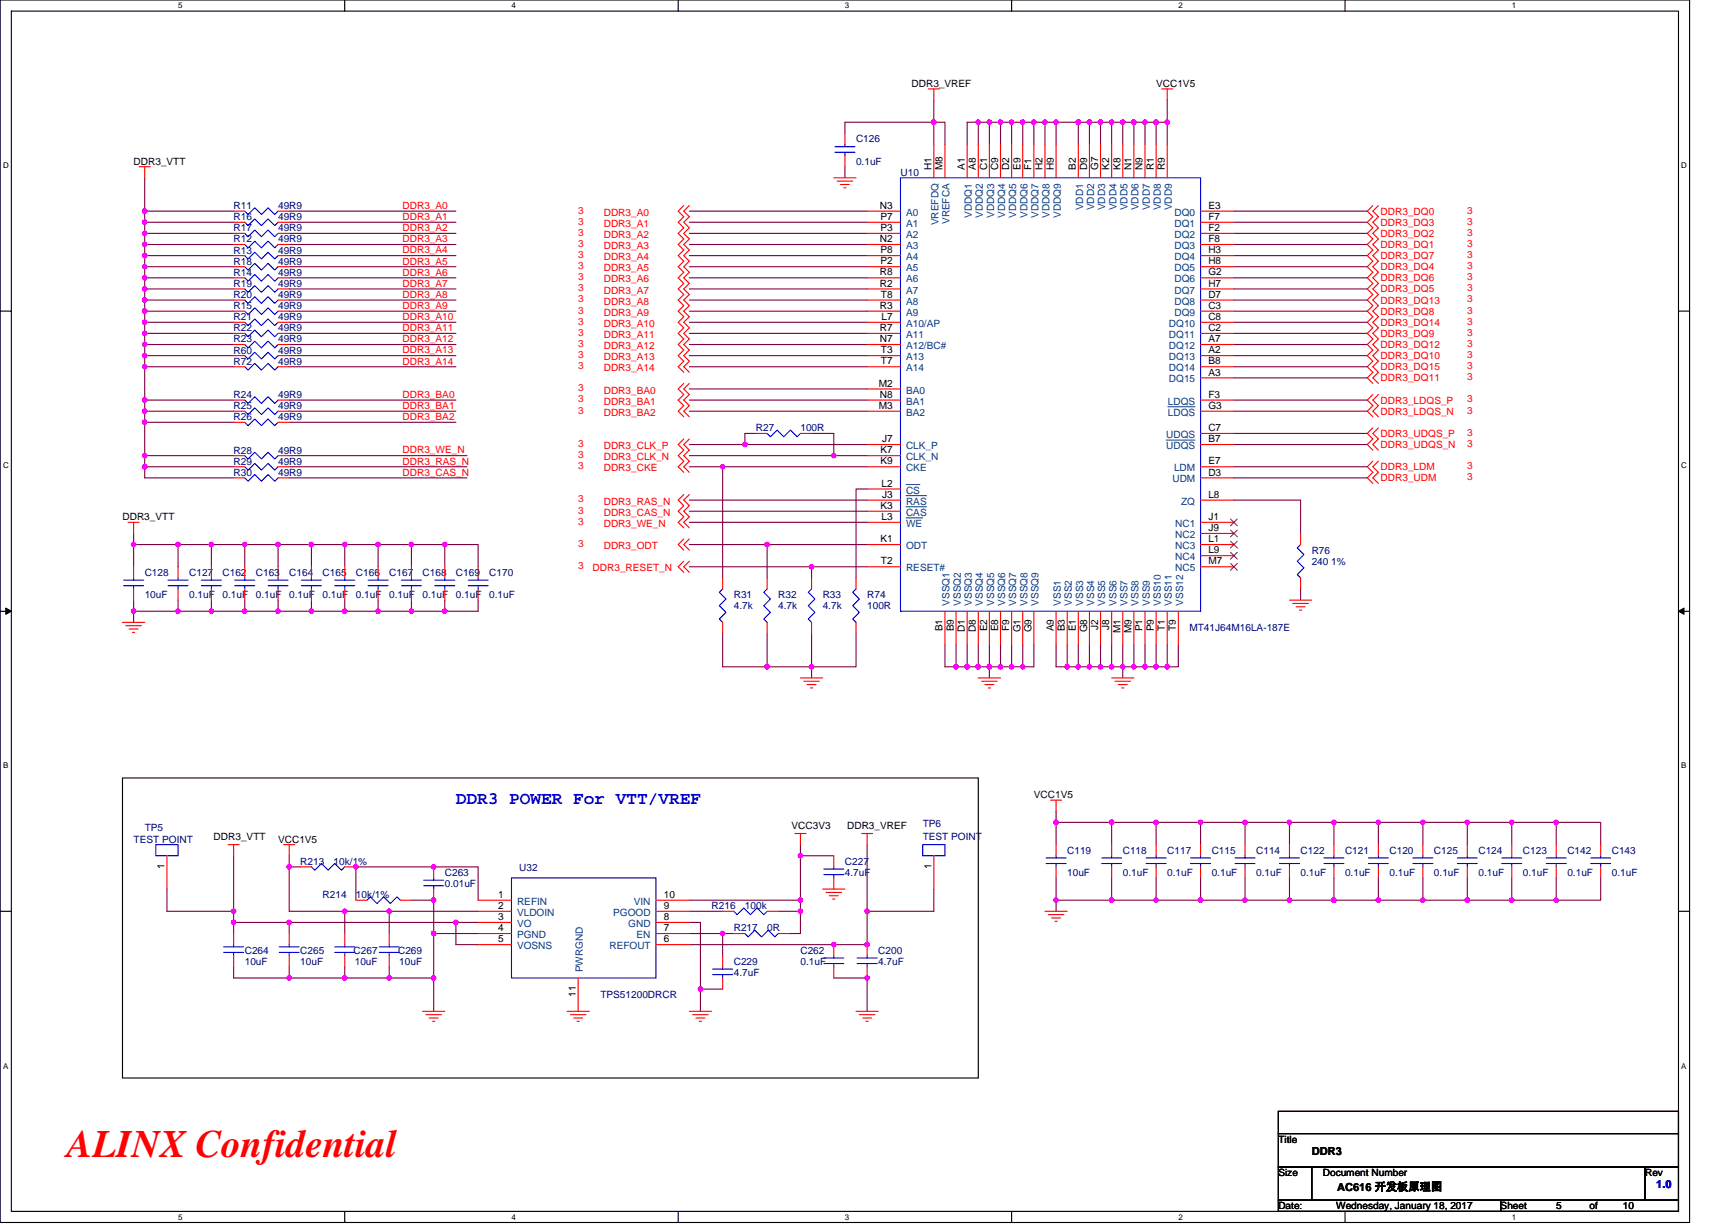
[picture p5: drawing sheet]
<svg xmlns="http://www.w3.org/2000/svg" width="297mm" height="210mm" viewBox="0 0 297 210" stroke-linecap="round" stroke-linejoin="round" font-family="sans-serif">
<path d="M0 0h289.6v209.5h-289.6zM1.9 1.9h285.8v205.7h-285.8z" fill="none" stroke="#000" stroke-width=".19"/>
<g fill="#fff">
<path d="M30.5 .2h.8v1.5h-.8z"/>
<path d="M30.5 207.8h.8v1.6h-.8z"/>
</g>
<path d="M59.1 0v1.9M59.1 207.6v1.9" fill="none" stroke="#000" stroke-width=".19"/>
<g fill="#fff">
<path d="M87.7 .2h.7v1.5h-.7z"/>
<path d="M87.7 207.8h.7v1.6h-.7z"/>
</g>
<path d="M116.2 0v1.9M116.2 207.6v1.9" fill="none" stroke="#000" stroke-width=".19"/>
<g fill="#fff">
<path d="M144.8 .2h.8v1.5h-.8z"/>
<path d="M144.8 207.8h.8v1.6h-.8z"/>
</g>
<path d="M173.4 0v1.9M173.4 207.6v1.9" fill="none" stroke="#000" stroke-width=".19"/>
<g fill="#fff">
<path d="M202 .2h.7v1.5h-.7z"/>
<path d="M202 207.8h.7v1.6h-.7z"/>
</g>
<path d="M230.5 0v1.9M230.5 207.6v1.9" fill="none" stroke="#000" stroke-width=".19"/>
<g fill="#fff">
<path d="M259.1 .2h.8v1.5h-.8z"/>
<path d="M259.1 207.8h.8v1.6h-.8z"/>
<path d="M.5 27.6h1v1.5h-1z"/>
<path d="M288.2 27.6h1v1.5h-1z"/>
<path d="M.5 79.1h1v1.5h-1z"/>
<path d="M288.2 79.1h1v1.5h-1z"/>
</g>
<path d="M0 53.3h1.9M287.7 53.3h1.9" fill="none" stroke="#000" stroke-width=".19"/>
<g fill="#fff">
<path d="M.5 130.5h.9v1.5h-.9z"/>
<path d="M288.2 130.5h.9v1.5h-.9z"/>
</g>
<path d="M0 104.8h1.9M287.7 104.8h1.9" fill="none" stroke="#000" stroke-width=".19"/>
<path d="M1 104.2l.9 .6-.9 .5zM287.7 104.8l.9-.6v1.1z" fill="#000" stroke="#000" stroke-width=".17"/>
<g fill="#fff">
<path d="M.5 181.9h.9v1.6h-.9z"/>
<path d="M288.2 181.9h.9v1.6h-.9z"/>
</g>
<path d="M21 133.3h146.7v51.5h-146.7zM0 156.2h1.9M287.7 156.2h1.9M219.1 190.5h68.6v3.8h-68.6zM219.1 194.3h68.6v5.7h-68.6zM219.1 200h5.7v5.7h-5.7zM219.1 205.7h38.1v1.9h-38.1zM224.8 200h57.2v5.7h-57.2zM257.2 205.7h30.5v1.9h-30.5zM282 200h5.7v5.7h-5.7z" fill="none" stroke="#000" stroke-width=".19"/>
<g fill="none" stroke="#800040" stroke-width=".19">
<path d="M160.1 17.1v3.9M200.1 17.1v3.9M24.8 30.5v5.7M24.8 38.1v1.9M24.8 36.2v1.9M24.8 38.1h15.2M24.8 36.2h15.2M49.6 36.2h28.5M49.6 38.1h28.5M118.1 36.2h30.5M118.1 38.1h30.5M144.8 28.6v1.9"/>
<path d="M160.1 21h-15.3v1.9M160.1 21h1.9v3.8M160.1 21v3.8M167.7 21h1.9M167.7 21v3.8M167.7 21h-1.9v3.8M169.6 21v3.8M169.6 21h1.9v3.8M171.5 21h1.9v3.8M173.4 21h1.9M175.3 21h1.9v3.8M175.3 21v3.8"/>
<path d="M177.2 21h1.9v3.8M179.1 21h1.9M181 21h3.8M181 21v3.8M184.8 21v3.8M184.8 21h1.9v3.8M186.7 21h1.9M188.6 21v3.8M188.6 21h1.9M190.5 21v3.8M190.5 21h1.9M192.4 21v3.8"/>
<path d="M192.4 21h1.9M194.3 21h2M194.3 21v3.8M196.3 21v3.8M196.3 21h1.9M198.2 21h1.9M198.2 21v3.8M200.1 21v3.8M211.5 36.2h22.9M211.5 38.1h22.9M24.8 55.2v1.9M24.8 47.6v1.9"/>
<path d="M24.8 53.3v1.9M24.8 43.8v1.9M24.8 40v1.9M24.8 41.9v1.9M24.8 45.7v1.9M24.8 49.5v1.9M24.8 59.1v1.9M24.8 59.1h15.2M24.8 57.1h15.2M24.8 55.2h15.2M24.8 53.3h15.2M24.8 51.4h15.2"/>
<path d="M24.8 49.5h15.2M24.8 47.6h15.2M24.8 45.7h15.2M24.8 43.8h15.2M24.8 41.9h15.2M24.8 40h15.2M24.8 57.2v1.9M24.8 51.4v1.9M49.6 40h28.5M49.6 41.9h28.5M49.6 45.7h28.5M49.6 47.6h28.5"/>
<path d="M49.6 49.5h28.5M49.6 43.8h28.5M49.6 53.3h28.5M49.6 55.2h28.5M49.6 57.1h28.5M49.6 51.4h28.5M49.6 59.1h28.5M118.1 49.5h30.5M118.1 43.8h30.5M118.1 45.7h30.5M118.1 47.6h30.5M118.1 57.1h30.5"/>
<path d="M118.1 51.4h30.5M118.1 53.3h30.5M118.1 55.2h30.5M118.1 59.1h30.5M118.1 40h30.5M118.1 41.9h30.5M211.5 40h22.9M211.5 41.9h22.9M211.5 43.8h22.9M211.5 45.7h22.9M211.5 47.6h22.9M211.5 49.5h22.9"/>
<path d="M211.5 51.4h22.9M211.5 53.3h22.9M211.5 55.2h22.9M211.5 57.1h22.9M211.5 59.1h22.9M24.8 62.9v5.7M24.8 72.4v5.7M24.8 68.6v1.9M24.8 61v1.9M24.8 78.1h15.2M24.8 72.4h15.2M24.8 70.5h15.2"/>
<path d="M24.8 68.6h15.2M24.8 61h15.2M24.8 62.9h15.2M24.8 78.1v1.9M24.8 70.5v1.9M49.6 78.1h30.4M49.6 68.6h28.5M49.6 70.5h28.5M49.6 72.4h28.5M49.6 61h28.5M49.6 62.9h28.5M118.1 70.5h30.5"/>
<path d="M118.1 66.7h30.5M118.1 68.6h30.5M118.1 61h30.5M118.1 62.9h30.5M118.1 76.2h9.6M118.1 78.1h24.8M127.7 76.2h20.9M129.6 74.3h-1.9v1.9M139.1 74.3h3.8v3.8M142.9 78.1h5.7M211.5 61h22.9M211.5 62.9h22.9"/>
<path d="M211.5 64.8h22.9M211.5 68.6h22.9M211.5 70.5h22.9M211.5 74.3h22.9M211.5 76.2h22.9M22.9 93.3h7.6v3.9M22.9 93.3v3.9M22.9 91.4v1.9M24.8 80v1.9h15.2M24.8 80h15.2M30.5 93.3h5.7v3.9M36.2 93.3h5.7v3.9"/>
<path d="M41.9 93.3h5.8v3.9M47.7 93.3h5.7v3.9M49.6 80h30.4M49.6 81.9h30.4M53.4 93.3h5.7v3.9M59.1 93.3h5.7v3.9M64.8 93.3h5.7v3.9M70.5 93.3h5.7v3.9M76.2 93.3h5.8v3.9M118.1 80h5.8v19.1M118.1 93.3h13.4M118.1 85.7h30.5"/>
<path d="M118.1 87.6h30.5M118.1 89.5h30.5M118.1 97.2h21M123.9 80h24.7M131.5 93.3v5.8M131.5 93.3h17.1M139.1 97.2h9.5M139.1 97.2v1.9M148.6 83.8h-1.9v15.3M211.5 80h22.9M211.5 81.9h22.9M211.5 85.7h11.4v5.7"/>
<path d="M22.9 104.8h7.6M22.9 104.8v1.9M22.9 102.9v1.9M30.5 102.9v1.9M30.5 104.8h5.7M36.2 104.8h5.7M36.2 102.9v1.9M41.9 102.9v1.9M41.9 104.8h5.8M47.7 104.8h5.7M47.7 102.9v1.9M53.4 104.8h5.7"/>
<path d="M53.4 102.9v1.9M59.1 104.8h5.7M59.1 102.9v1.9M64.8 104.8h5.7M64.8 102.9v1.9M70.5 104.8h5.7M70.5 102.9v1.9M76.2 102.9v1.9M82 102.9v1.9h-5.8M123.9 108.6v5.7h7.6M131.5 108.6v5.7M131.5 114.3h7.6"/>
<path d="M139.1 114.3v1.9M139.1 108.6v5.7M146.7 108.6v5.7h-7.6M162 110.5v3.8h3.8M163.9 110.5v3.8M165.8 110.5v3.8M165.8 114.3h1.9M167.7 110.5v3.8M167.7 114.3h1.9M169.6 114.3h1.9M169.6 114.3v1.9M169.6 110.5v3.8"/>
<path d="M171.5 110.5v3.8M173.4 114.3h1.9M173.4 110.5v3.8h-1.9M175.3 110.5v3.8M177.2 110.5v3.8h-1.9M181 110.5v3.8h1.9M182.9 110.5v3.8M182.9 114.3h1.9M184.8 114.3h1.9M184.8 110.5v3.8M186.7 110.5v3.8M186.7 114.3h1.9"/>
<path d="M188.6 110.5v3.8M190.5 114.3h1.9M190.5 110.5v3.8h-1.9M192.4 114.3v1.9M192.4 110.5v3.8M192.4 114.3h1.9M194.3 110.5v3.8M196.3 114.3h1.9M196.3 110.5v3.8h-2M198.2 110.5v3.8M200.1 110.5v3.8h-1.9M202 110.5v3.8h-1.9"/>
<path d="M222.9 101v1.9M181 139.1v1.9M28.6 152.4v3.8h11.4M40 158.1h9.6M40 158.1v1.9M40 146.7v11.4M49.6 158.1v1.9M49.6 148.6h1.9M49.6 148.6v7.6h9.5M49.6 146.7v1.9M49.6 158.1h28.5M59.1 156.2v3.8"/>
<path d="M59.1 156.2h7.6M61 154.3v-5.7h21v5.7M66.7 156.2v3.8M66.7 156.2h15.3M70.5 154.3h3.8v5.7h7.7M78.1 158.1v3.8h3.9M78.1 158.1h3.9M118.1 156.2h5.8M118.1 158.1h2v11.4M118.1 154.3h19.1M133.4 156.2h3.8M137.2 156.2v3.8h-1.9"/>
<path d="M137.2 154.3v1.9M137.2 146.7v7.6M137.2 144.8v1.9M137.2 146.7h5.7M148.6 156.2v5.7h-30.5M148.6 144.8v11.4h11.5v-3.8M181 154.3h9.5M181 150.5v3.8M181 141v3.8M181 141h9.5M181 154.3v1.9M190.5 150.5v3.8"/>
<path d="M190.5 141v3.8M190.5 141h7.7M190.5 154.3h7.7M198.2 150.5v3.8M198.2 141h7.6M198.2 141v3.8M198.2 154.3h7.6M205.8 150.5v3.8M205.8 154.3h7.6M205.8 141h7.6M205.8 141v3.8M213.4 141h7.6"/>
<path d="M213.4 154.3h7.6M213.4 150.5v3.8M213.4 141v3.8M221 150.5v3.8M221 141v3.8M221 154.3h7.6M221 141h7.6M228.6 150.5v3.8M228.6 141v3.8M228.6 154.3h7.7M228.6 141h7.7M236.3 141h7.6"/>
<path d="M236.3 154.3h7.6M236.3 150.5v3.8M236.3 141v3.8M243.9 150.5v3.8M243.9 141v3.8M243.9 154.3h7.6M243.9 141h7.6M251.5 154.3h7.6M251.5 141h7.6M251.5 150.5v3.8M251.5 141v3.8M259.1 154.3h7.6"/>
<path d="M259.1 150.5v3.8M259.1 141v3.8M259.1 141h7.6v3.8M266.7 141h7.7v3.8M266.7 150.5v3.8M274.4 150.5v3.8h-7.7M40 165.7v1.9h9.6M49.6 165.7v1.9M49.6 167.6h9.5M59.1 165.7v1.9M59.1 167.6h7.6M66.7 165.7v1.9"/>
<path d="M66.7 167.6h7.6v5.8M74.3 160v7.6M118.1 160h5.8M120.1 169.5h3.8M120.1 169.5v3.9M123.9 160h1.9M123.9 160v3.8M142.9 167.6h5.7v5.8"/>
</g>
<g fill="#f0f" stroke="#f0f" stroke-width=".19">
<circle cx="142.9" cy="78.1" r=".38"/>
<circle cx="123.8" cy="80" r=".38"/>
<circle cx="127.7" cy="76.2" r=".38"/>
<circle cx="139.1" cy="97.1" r=".38"/>
<circle cx="24.8" cy="80" r=".38"/>
<circle cx="24.8" cy="78.1" r=".38"/>
<circle cx="24.8" cy="70.5" r=".38"/>
<circle cx="24.8" cy="57.1" r=".38"/>
<circle cx="24.8" cy="55.2" r=".38"/>
<circle cx="24.8" cy="68.6" r=".38"/>
<circle cx="24.8" cy="53.3" r=".38"/>
<circle cx="24.8" cy="51.4" r=".38"/>
<circle cx="24.8" cy="47.6" r=".38"/>
<circle cx="24.8" cy="43.8" r=".38"/>
<circle cx="24.8" cy="41.9" r=".38"/>
<circle cx="24.8" cy="40" r=".38"/>
<circle cx="24.8" cy="45.7" r=".38"/>
<circle cx="24.8" cy="38.1" r=".38"/>
<circle cx="24.8" cy="36.2" r=".38"/>
<circle cx="24.8" cy="49.5" r=".38"/>
<circle cx="24.8" cy="72.4" r=".38"/>
<circle cx="200" cy="20.9" r=".38"/>
<circle cx="198.1" cy="20.9" r=".38"/>
<circle cx="171.5" cy="20.9" r=".38"/>
<circle cx="175.3" cy="20.9" r=".38"/>
<circle cx="173.4" cy="20.9" r=".38"/>
<circle cx="179.1" cy="20.9" r=".38"/>
<circle cx="177.2" cy="20.9" r=".38"/>
<circle cx="184.8" cy="20.9" r=".38"/>
<circle cx="181" cy="20.9" r=".38"/>
<circle cx="186.7" cy="20.9" r=".38"/>
<circle cx="188.6" cy="20.9" r=".38"/>
<circle cx="192.4" cy="20.9" r=".38"/>
<circle cx="194.3" cy="20.9" r=".38"/>
<circle cx="196.2" cy="20.9" r=".38"/>
<circle cx="192.4" cy="114.3" r=".38"/>
<circle cx="184.8" cy="114.3" r=".38"/>
<circle cx="190.5" cy="114.3" r=".38"/>
<circle cx="188.6" cy="114.3" r=".38"/>
<circle cx="175.3" cy="114.3" r=".38"/>
<circle cx="167.7" cy="114.3" r=".38"/>
<circle cx="169.6" cy="114.3" r=".38"/>
<circle cx="139.1" cy="114.3" r=".38"/>
<circle cx="131.5" cy="114.3" r=".38"/>
<circle cx="205.8" cy="154.3" r=".38"/>
<circle cx="198.1" cy="154.3" r=".38"/>
<circle cx="181" cy="154.3" r=".38"/>
<circle cx="190.5" cy="141" r=".38"/>
<circle cx="213.4" cy="141" r=".38"/>
<circle cx="190.5" cy="154.3" r=".38"/>
<circle cx="181" cy="141" r=".38"/>
<circle cx="228.6" cy="154.3" r=".38"/>
<circle cx="221" cy="154.3" r=".38"/>
<circle cx="236.2" cy="141" r=".38"/>
<circle cx="228.6" cy="141" r=".38"/>
<circle cx="221" cy="141" r=".38"/>
<circle cx="213.4" cy="154.3" r=".38"/>
<circle cx="251.5" cy="154.3" r=".38"/>
<circle cx="243.9" cy="154.3" r=".38"/>
<circle cx="259.1" cy="154.3" r=".38"/>
<circle cx="251.5" cy="141" r=".38"/>
<circle cx="259.1" cy="141" r=".38"/>
<circle cx="243.9" cy="141" r=".38"/>
<circle cx="236.2" cy="154.3" r=".38"/>
<circle cx="205.8" cy="141" r=".38"/>
<circle cx="198.1" cy="141" r=".38"/>
<circle cx="40" cy="158.1" r=".38"/>
<circle cx="137.2" cy="154.3" r=".38"/>
<circle cx="120" cy="169.5" r=".38"/>
<circle cx="74.3" cy="167.6" r=".38"/>
<circle cx="66.7" cy="167.6" r=".38"/>
<circle cx="59.1" cy="156.2" r=".38"/>
<circle cx="137.2" cy="146.7" r=".38"/>
<circle cx="49.6" cy="167.6" r=".38"/>
<circle cx="49.6" cy="158.1" r=".38"/>
<circle cx="59.1" cy="167.6" r=".38"/>
<circle cx="49.6" cy="148.6" r=".38"/>
<circle cx="148.6" cy="161.9" r=".38"/>
<circle cx="148.6" cy="156.2" r=".38"/>
<circle cx="78.1" cy="158.1" r=".38"/>
<circle cx="74.3" cy="160" r=".38"/>
<circle cx="137.2" cy="156.2" r=".38"/>
<circle cx="148.6" cy="167.6" r=".38"/>
<circle cx="142.9" cy="161.9" r=".38"/>
<circle cx="123.8" cy="160" r=".38"/>
<circle cx="74.3" cy="148.6" r=".38"/>
<circle cx="61" cy="148.6" r=".38"/>
<circle cx="66.7" cy="156.2" r=".38"/>
<circle cx="74.3" cy="154.3" r=".38"/>
<circle cx="40" cy="156.2" r=".38"/>
<circle cx="24.8" cy="60.9" r=".38"/>
<circle cx="24.8" cy="59" r=".38"/>
<circle cx="24.8" cy="62.9" r=".38"/>
<circle cx="171.5" cy="114.3" r=".38"/>
<circle cx="182.9" cy="114.3" r=".38"/>
<circle cx="173.4" cy="114.3" r=".38"/>
<circle cx="131.5" cy="93.3" r=".38"/>
<circle cx="165.8" cy="114.3" r=".38"/>
<circle cx="186.7" cy="114.3" r=".38"/>
<circle cx="194.3" cy="114.3" r=".38"/>
<circle cx="198.1" cy="114.3" r=".38"/>
<circle cx="196.2" cy="114.3" r=".38"/>
<circle cx="200" cy="114.3" r=".38"/>
<circle cx="163.9" cy="114.3" r=".38"/>
<circle cx="190.5" cy="20.9" r=".38"/>
<circle cx="169.6" cy="20.9" r=".38"/>
<circle cx="167.7" cy="20.9" r=".38"/>
<circle cx="160" cy="20.9" r=".38"/>
<circle cx="22.9" cy="104.8" r=".38"/>
<circle cx="22.9" cy="93.3" r=".38"/>
<circle cx="76.2" cy="93.3" r=".38"/>
<circle cx="30.5" cy="93.3" r=".38"/>
<circle cx="36.2" cy="93.3" r=".38"/>
<circle cx="41.9" cy="93.3" r=".38"/>
<circle cx="47.6" cy="93.3" r=".38"/>
<circle cx="53.4" cy="93.3" r=".38"/>
<circle cx="59.1" cy="93.3" r=".38"/>
<circle cx="64.8" cy="93.3" r=".38"/>
<circle cx="70.5" cy="93.3" r=".38"/>
<circle cx="36.2" cy="104.8" r=".38"/>
<circle cx="47.6" cy="104.8" r=".38"/>
<circle cx="41.9" cy="104.8" r=".38"/>
<circle cx="59.1" cy="104.8" r=".38"/>
<circle cx="53.4" cy="104.8" r=".38"/>
<circle cx="70.5" cy="104.8" r=".38"/>
<circle cx="64.8" cy="104.8" r=".38"/>
<circle cx="76.2" cy="104.8" r=".38"/>
<circle cx="30.5" cy="104.8" r=".38"/>
<circle cx="266.7" cy="141" r=".38"/>
<circle cx="266.7" cy="154.3" r=".38"/>
</g>
<g fill="none" stroke="#f00" stroke-width=".19">
<path d="M159.1 15.2h1.9M160.1 15.2v1.9M199.1 15.2h1.9M200.1 15.2v1.9M23.9 28.6h1.9M24.8 28.6v1.9M40 36.2h1.9M40 38.1h1.9M47.7 36.2h1.9M47.7 38.1h1.9M117.2 35.2l-1 1 1 .9-1 1 1 1-1 .9 1 1-1 .9 1 1-1 .9 1 1-1 .9 1 1-1 .9 1 1-1 .9 1 1-1 .9 1 1-1 .9 1 1-1 .9 1 1-1 .9 1 1-1 1 1 .9-1 1 1 .9-1 1 1 .9M118.1 35.2l-.9 1 .9 .9-.9 1 .9 1-.9 .9 .9 1-.9 .9 .9 1-.9 .9 .9 1-.9 .9 .9 1-.9 .9 .9 1-.9 .9 .9 1-.9 .9 .9 1-.9 .9 .9 1-.9 .9 .9 1-.9 .9 .9 1-.9 1 .9 .9-.9 1 .9 .9-.9 1 .9 .9"/>
<path d="M142.9 30.5h3.8M143.5 31.1h2.7M144.1 31.6h1.5M144.6 32.2h.4M144.8 22.9v1.9M144.8 26.7v1.9M148.6 36.2h5.7M148.6 38.1h5.7M160.1 24.8v5.7M162 24.8v5.7M165.8 24.8v5.7M167.7 24.8v5.7"/>
<path d="M169.6 24.8v5.7M171.5 24.8v5.7M173.4 24.8v5.7M175.3 24.8v5.7M177.2 24.8v5.7M179.1 24.8v5.7M181 24.8v5.7M184.8 24.8v5.7M186.7 24.8v5.7M188.6 24.8v5.7M190.5 24.8v5.7M192.4 24.8v5.7"/>
<path d="M194.3 24.8v5.7M196.3 24.8v5.7M198.2 24.8v5.7M200.1 24.8v5.7M205.8 36.2h5.7M205.8 38.1h5.7M235.3 35.2l-.9 1 .9 .9-.9 1 .9 1-.9 .9 .9 1-.9 .9 .9 1-.9 .9 .9 1-.9 .9 .9 1-.9 .9 .9 1-.9 .9 .9 1-.9 .9 .9 1-.9 .9 .9 1-.9 .9 .9 1-.9 .9 .9 1-.9 1 .9 .9-.9 1 .9 .9-.9 1 .9 .9-.9 1 .9 .9M236.3 35.2l-1 1 1 .9-1 1 1 1-1 .9 1 1-1 .9 1 1-1 .9 1 1-1 .9 1 1-1 .9 1 1-1 .9 1 1-1 .9 1 1-1 .9 1 1-1 .9 1 1-1 .9 1 1-1 1 1 .9-1 1 1 .9-1 1 1 .9-1 1 1 .9M40 43.8h1.9M40 45.7h1.9M40 51.4h1.9M40 41.9h1.9"/>
<path d="M40 47.6h1.9M40 53.3h1.9M40 59.1h1.9M40 49.5h1.9M40 55.2h1.9M40 57.1h1.9M40 40h1.9M47.7 43.8h1.9M47.7 45.7h1.9M47.7 51.4h1.9M47.7 41.9h1.9M47.7 47.6h1.9"/>
<path d="M47.7 53.3h1.9M47.7 59.1h1.9M47.7 49.5h1.9M47.7 55.2h1.9M47.7 57.1h1.9M47.7 40h1.9M148.6 40h5.7M148.6 41.9h5.7M148.6 43.8h5.7M148.6 45.7h5.7M148.6 47.6h5.7M148.6 49.5h5.7"/>
<path d="M148.6 51.4h5.7M148.6 53.3h5.7M148.6 55.2h5.7M148.6 57.1h5.7M148.6 59.1h5.7M205.8 40h5.7M205.8 41.9h5.7M205.8 43.8h5.7M205.8 45.7h5.7M205.8 47.6h5.7M205.8 49.5h5.7M205.8 51.4h5.7"/>
<path d="M205.8 53.3h5.7M205.8 55.2h5.7M205.8 57.1h5.7M205.8 59.1h5.7M40 61h1.9M40 68.6h1.9M40 62.9h1.9M40 78.1h1.9M40 70.5h1.9M40 72.4h1.9M47.7 61h1.9M47.7 68.6h1.9"/>
<path d="M47.7 62.9h1.9M47.7 78.1h1.9M47.7 70.5h1.9M47.7 72.4h1.9M117.2 65.7l-1 1 1 .9-1 1 1 .9-1 1 1 .9M117.2 75.2l-1 1 1 1-1 .9 1 1-1 .9 1 1M118.1 65.7l-.9 1 .9 .9-.9 1 .9 .9-.9 1 .9 .9M118.1 75.2l-.9 1 .9 1-.9 .9 .9 1-.9 .9 .9 1M129.6 74.3h1.9M137.2 74.3h1.9M148.6 66.7h5.7M148.6 68.6h5.7"/>
<path d="M148.6 70.5h5.7M148.6 76.2h5.7M148.6 78.1h5.7M148.6 62.9h5.7M148.6 61h5.7M205.8 61h5.7M205.8 62.9h5.7M205.8 64.8h5.7M205.8 68.6h5.7M205.8 70.5h5.7M205.8 74.3h5.7M205.8 76.2h5.7"/>
<path d="M235.3 67.6l-.9 1 .9 .9-.9 1 .9 .9M235.3 73.3l-.9 1 .9 .9-.9 1 .9 1M235.3 79.1l-.9 .9 .9 1-.9 .9 .9 1M236.3 67.6l-1 1 1 .9-1 1 1 .9M236.3 73.3l-1 1 1 .9-1 1 1 1M236.3 79.1l-1 .9 1 1-1 .9 1 1M21.9 89.5h2M22.9 89.5v1.9M22.9 97.2v1.9M30.5 97.2v1.9M36.2 97.2v1.9M40 80h1.9"/>
<path d="M40 81.9h1.9M41.9 97.2v1.9M47.7 97.2v1.9M47.7 80h1.9M47.7 81.9h1.9M53.4 97.2v1.9M59.1 97.2v1.9M64.8 97.2v1.9M70.5 97.2v1.9M76.2 97.2v1.9M82 97.2v1.9M117.2 84.8l-1 .9 1 1-1 .9 1 1-1 .9 1 1"/>
<path d="M117.2 92.4l-1 .9 1 1M117.2 96.2l-1 1 1 .9M118.1 84.8l-.9 .9 .9 1-.9 .9 .9 1-.9 .9 .9 1M118.1 92.4l-.9 .9 .9 1M118.1 96.2l-.9 1 .9 .9M123.9 99.1v1.9M131.5 99.1v1.9M139.1 99.1v1.9M146.7 99.1v1.9M148.6 80h5.7M148.6 97.2h5.7M148.6 89.5h5.7"/>
<path d="M148.6 85.7h5.7M148.6 87.6h5.7M148.6 93.3h5.7M148.6 83.8h5.7M205.8 80h5.7M205.8 81.9h5.7M205.8 91.4h5.7M205.8 93.3h5.7M205.8 95.2h5.7M205.8 97.2h5.7M205.8 85.7h5.7M205.8 89.5h5.7"/>
<path d="M222.9 99.1v1.9M222.9 91.4v1.9M21 106.7h3.8M21.6 107.3h2.6M22.1 107.8h1.6M22.7 108.4h.4M22.9 101v1.9M30.5 101v1.9M36.2 101v1.9M41.9 101v1.9M47.7 101v1.9M53.4 101v1.9"/>
<path d="M59.1 101v1.9M64.8 101v1.9M70.5 101v1.9M76.2 101v1.9M82 101v1.9M123.9 106.7v1.9M131.5 106.7v1.9M137.2 116.2h3.8M137.8 116.8h2.6M138.3 117.3h1.6M138.9 117.9h.4M139.1 106.7v1.9"/>
<path d="M146.7 106.7v1.9M162 104.8v5.7M163.9 104.8v5.7M165.8 104.8v5.7M167.7 116.2h3.8M167.7 104.8v5.7M168.3 116.8h2.6M168.8 117.3h1.5M169.4 117.9h.4M169.6 104.8v5.7M171.5 104.8v5.7M173.4 104.8v5.7"/>
<path d="M175.3 104.8v5.7M177.2 104.8v5.7M181 104.8v5.7M182.9 104.8v5.7M184.8 104.8v5.7M186.7 104.8v5.7M188.6 104.8v5.7M190.5 104.8v5.7M190.5 116.2h3.8M191.1 116.8h2.7M191.7 117.3h1.5M192.3 117.9h.3"/>
<path d="M192.4 104.8v5.7M194.3 104.8v5.7M196.3 104.8v5.7M198.2 104.8v5.7M200.1 104.8v5.7M202 104.8v5.7M221 102.9h3.8M221.6 103.4h2.7M222.2 104h1.5M222.7 104.6h.4M180.1 137.2h1.9M181 137.2v1.9"/>
<path d="M28.6 146.7v5.7M39.1 144.8h1.9M40 144.8v1.9M48.6 144.8h1.9M49.6 144.8v1.9M51.5 148.6h1.9M59.1 148.6h1.9M61 154.3h1.9M68.6 154.3h1.9M74.3 148.6v1.9M74.3 152.4v1.9M82 154.3h5.7"/>
<path d="M82 156.2h5.7M82 158.1h5.7M112.4 158.1h5.7M112.4 156.2h5.7M112.4 154.3h5.7M123.9 156.2h1.9M131.5 156.2h1.9M136.2 142.9h2M137.2 142.9v1.9M141 152.4h3.8M141.6 153h2.6M142.2 153.5h1.5"/>
<path d="M142.7 154.1h.4M142.9 146.7v1.9M142.9 150.5v1.9M147.7 142.9h1.9M148.6 142.9v1.9M160.1 146.7v5.7M179.1 156.2h3.8M179.7 156.8h2.6M180.3 157.4h1.5M180.8 157.9h.4M181 144.8v1.9M181 148.6v1.9"/>
<path d="M190.5 144.8v1.9M190.5 148.6v1.9M198.2 144.8v1.9M198.2 148.6v1.9M205.8 144.8v1.9M205.8 148.6v1.9M213.4 144.8v1.9M213.4 148.6v1.9M221 144.8v1.9M221 148.6v1.9M228.6 144.8v1.9M228.6 148.6v1.9"/>
<path d="M236.3 144.8v1.9M236.3 148.6v1.9M243.9 144.8v1.9M243.9 148.6v1.9M251.5 144.8v1.9M251.5 148.6v1.9M259.1 144.8v1.9M259.1 148.6v1.9M266.7 144.8v1.9M266.7 148.6v1.9M274.4 144.8v1.9M274.4 148.6v1.9"/>
<path d="M40 160v1.9M40 163.8v1.9M49.6 160v1.9M49.6 163.8v1.9M59.1 160v1.9M59.1 163.8v1.9M66.7 160v1.9M66.7 163.8v1.9M72.4 173.4h3.8M73 173.9h2.7M73.6 174.5h1.5M74.1 175.1h.4"/>
<path d="M82 160h5.7M82 161.9h5.7M97.2 173.4h3.8M97.8 173.9h2.6M98.3 174.5h1.6M98.9 175.1h.4M99.1 167.6v5.8M112.4 161.9h5.7M112.4 160h5.7M118.1 173.4h3.9M118.7 173.9h2.7M119.3 174.5h1.5"/>
<path d="M119.9 175.1h.3M123.9 163.8v1.9M123.9 167.6v1.9M125.8 160h1.9M133.4 160h1.9M142.9 161.9v1.9M142.9 165.7v1.9M146.7 173.4h3.8M147.3 173.9h2.7M147.9 174.5h1.5M148.4 175.1h.4M148.6 161.9v1.9"/>
<path d="M148.6 165.7v1.9"/>
</g>
<g fill="none" stroke="#00f" stroke-width=".19">
<path d="M41.9 36.2l.6 .6 1.2-1.2 1.1 1.2 1.1-1.2 1.2 1.2 .6-.6M41.9 38.1l.6 .6 1.2-1.2 1.1 1.2 1.1-1.2 1.2 1.2 .6-.6M143.1 26.1h3.4M143.1 25.1h3.4M144.8 24.8v.3M144.8 26.1v.6M154.3 30.5h51.5v74.3h-51.5zM41.9 43.8l.6 .6 1.2-1.2 1.1 1.2 1.1-1.2 1.2 1.2 .6-.6M41.9 45.7l.6 .6 1.2-1.2 1.1 1.2 1.1-1.2 1.2 1.2 .6-.6M41.9 51.4l.6 .6 1.2-1.1 1.1 1.1 1.1-1.1 1.2 1.1 .6-.6M41.9 41.9l.6 .6 1.2-1.2 1.1 1.2 1.1-1.2 1.2 1.2 .6-.6M41.9 47.6l.6 .6 1.2-1.1 1.1 1.1 1.1-1.1 1.2 1.1 .6-.6"/>
<path d="M41.9 53.3l.6 .6 1.2-1.1 1.1 1.1 1.1-1.1 1.2 1.1 .6-.6M41.9 59.1l.6 .5 1.2-1.1 1.1 1.1 1.1-1.1 1.2 1.1 .6-.5M41.9 49.5l.6 .6 1.2-1.1 1.1 1.1 1.1-1.1 1.2 1.1 .6-.6M41.9 55.2l.6 .6 1.2-1.1 1.1 1.1 1.1-1.1 1.2 1.1 .6-.6M41.9 57.1l.6 .6 1.2-1.1 1.1 1.1 1.1-1.1 1.2 1.1 .6-.6M41.9 40l.6 .6 1.2-1.2 1.1 1.2 1.1-1.2 1.2 1.2 .6-.6M41.9 61l.6 .5 1.2-1.1 1.1 1.1 1.1-1.1 1.2 1.1 .6-.5M41.9 68.6l.6 .6 1.2-1.2 1.1 1.2 1.1-1.2 1.2 1.2 .6-.6M41.9 62.9l.6 .5 1.2-1.1 1.1 1.1 1.1-1.1 1.2 1.1 .6-.5M41.9 78.1l.6 .6 1.2-1.2 1.1 1.2 1.1-1.2 1.2 1.2 .6-.6M41.9 70.5l.6 .6 1.2-1.2 1.1 1.2 1.1-1.2 1.2 1.2 .6-.6M41.9 72.4l.6 .6 1.2-1.2 1.1 1.2 1.1-1.2 1.2 1.2 .6-.6"/>
<path d="M131.5 74.3l.6 .6 1.1-1.2 1.1 1.2 1.2-1.2 1.1 1.2 .6-.6M21.2 99.4h3.4M22.9 99.1v.3M28.8 99.4h3.4M30.5 99.1v.3M34.5 99.4h3.4M36.2 99.1v.3M40.2 99.4h3.5M41.9 80l.6 .6 1.2-1.2 1.1 1.2 1.1-1.2 1.2 1.2 .6-.6M41.9 81.9l.6 .6 1.2-1.2 1.1 1.2 1.1-1.2 1.2 1.2 .6-.6M41.9 99.1v.3M45.9 99.4h3.5"/>
<path d="M47.7 99.1v.3M51.7 99.4h3.4M53.4 99.1v.3M57.4 99.4h3.4M59.1 99.1v.3M63.1 99.4h3.4M64.8 99.1v.3M68.8 99.4h3.4M70.5 99.1v.3M74.5 99.4h3.5M76.2 99.1v.3M80.2 99.4h3.5"/>
<path d="M82 99.1v.3M222.9 93.3l-.5 .6 1.1 1.2-1.1 1.1 1.1 1.1-1.1 1.2 .5 .6M21.2 100.4h3.4M22.9 100.4v.6M28.8 100.4h3.4M30.5 100.4v.6M34.5 100.4h3.4M36.2 100.4v.6M40.2 100.4h3.5M41.9 100.4v.6M45.9 100.4h3.5M47.7 100.4v.6"/>
<path d="M51.7 100.4h3.4M53.4 100.4v.6M57.4 100.4h3.4M59.1 100.4v.6M63.1 100.4h3.4M64.8 100.4v.6M68.8 100.4h3.4M70.5 100.4v.6M74.5 100.4h3.5M76.2 100.4v.6M80.2 100.4h3.5M82 100.4v.6"/>
<path d="M123.9 101l-.6 .5 1.1 1.2-1.1 1.1 1.1 1.2-1.1 1.1 .6 .6M131.5 101l-.6 .5 1.2 1.2-1.2 1.1 1.2 1.2-1.2 1.1 .6 .6M139.1 101l-.6 .5 1.2 1.2-1.2 1.1 1.2 1.2-1.2 1.1 .6 .6M146.7 101l-.5 .5 1.1 1.2-1.1 1.1 1.1 1.2-1.1 1.1 .5 .6M26.7 144.8h3.8v1.9h-3.8zM53.4 148.6l.6 .6 1.1-1.2 1.1 1.2 1.2-1.2 1.1 1.2 .6-.6M62.9 154.3l.6-.6 1.1 1.2 1.2-1.2 1.1 1.2 1.1-1.2 .6 .6M72.6 151.8h3.4M72.6 150.9h3.4M74.3 150.5v.4M74.3 151.8v.6M87.7 150.5h24.7v17.1h-24.7z"/>
<path d="M125.8 156.2l.5 .6 1.2-1.2 1.1 1.2 1.2-1.2 1.1 1.2 .6-.6M141.2 149.9h3.4M141.2 149h3.4M142.9 148.6v.4M142.9 149.9v.6M158.2 144.8h3.8v1.9h-3.8zM179.3 148h3.4M179.3 147.1h3.4M181 146.7v.4M181 148v.6M188.8 148h3.5M188.8 147.1h3.5"/>
<path d="M190.5 146.7v.4M190.5 148v.6M196.4 148h3.5M196.4 147.1h3.5M198.2 146.7v.4M198.2 148v.6M204.1 148h3.4M204.1 147.1h3.4M205.8 146.7v.4M205.8 148v.6M211.7 148h3.4M211.7 147.1h3.4"/>
<path d="M213.4 146.7v.4M213.4 148v.6M219.3 148h3.4M219.3 147.1h3.4M221 146.7v.4M221 148v.6M226.9 148h3.5M226.9 147.1h3.5M228.6 146.7v.4M228.6 148v.6M234.5 148h3.5M234.5 147.1h3.5"/>
<path d="M236.3 146.7v.4M236.3 148v.6M242.2 148h3.4M242.2 147.1h3.4M243.9 146.7v.4M243.9 148v.6M249.8 148h3.4M249.8 147.1h3.4M251.5 146.7v.4M251.5 148v.6M257.4 148h3.4M257.4 147.1h3.4"/>
<path d="M259.1 146.7v.4M259.1 148v.6M265 148h3.5M265 147.1h3.5M266.7 146.7v.4M266.7 148v.6M272.6 148h3.5M272.6 147.1h3.5M274.4 146.7v.4M274.4 148v.6M38.3 163.3h3.5M38.3 162.3h3.5"/>
<path d="M40 161.9v.4M40 163.3v.5M47.9 163.3h3.4M47.9 162.3h3.4M49.6 161.9v.4M49.6 163.3v.5M57.4 163.3h3.4M57.4 162.3h3.4M59.1 161.9v.4M59.1 163.3v.5M65 163.3h3.4M65 162.3h3.4"/>
<path d="M66.7 161.9v.4M66.7 163.3v.5M122.1 167.1h3.5M122.1 166.1h3.5M123.9 165.7v.4M123.9 167.1v.5M127.7 160l.5 .6 1.2-1.2 1.1 1.2 1.2-1.2 1.1 1.2 .6-.6M141.2 165.2h3.4M141.2 164.2h3.4M142.9 163.8v.4M142.9 165.2v.5M146.9 165.2h3.4"/>
<path d="M146.9 164.2h3.4M148.6 163.8v.4M148.6 165.2v.5"/>
</g>
<path d="M199.9 75.4h4.9M200.2 69.7h4.6M155.3 88.8h2.9M155.3 85h3.5M155.3 86.9h3.5M155.3 83.1h2.4" fill="none" stroke="#004080" stroke-width=".17"/>
<path d="M210.9 90.9l1.2 1.1M210.9 92.8l1.2 1.1M210.9 94.7l1.2 1.1M210.9 96.6l1.2 1.1M210.9 89l1.2 1.1M212.1 90.9l-1.2 1.1M212.1 92.8l-1.2 1.1M212.1 94.7l-1.2 1.1M212.1 96.6l-1.2 1.1M212.1 89l-1.2 1.1" fill="none" stroke="#804000" stroke-width=".17"/>
<text font-size="6.7" fill="#f00" x="11.5" y="198.4">ALINX Confidential</text>
<text font-size="3" fill="#00f" x="78.1" y="137.8">DDR3 POWER For VTT/VREF</text>
<g font-size="1.9">
<text x="224.8" y="198">DDR3</text>
<text x="229.2" y="204.1">AC616 开发板原理图</text>
</g>
<text font-size="1.9" fill="#00f" x="283.9" y="203.7">1.0</text>
<g font-size="1.7">
<text x="156.2" y="14.9">DDR3_VREF</text>
<text x="198.2" y="14.9">VCC1V5</text>
<text x="22.9" y="28.2">DDR3_VTT</text>
<text x="159.7" y="29.1" transform="rotate(-90 159.7 29.1)">H1</text>
<text x="161.6" y="29.1" transform="rotate(-90 161.6 29.1)">M8</text>
<text x="165.4" y="29.1" transform="rotate(-90 165.4 29.1)">A1</text>
<text x="167.3" y="29.1" transform="rotate(-90 167.3 29.1)">A8</text>
<text x="169.2" y="29.1" transform="rotate(-90 169.2 29.1)">C1</text>
<text x="171.1" y="29.1" transform="rotate(-90 171.1 29.1)">C9</text>
<text x="173" y="29.1" transform="rotate(-90 173 29.1)">D2</text>
<text x="174.9" y="29.1" transform="rotate(-90 174.9 29.1)">E9</text>
<text x="176.8" y="29.1" transform="rotate(-90 176.8 29.1)">F1</text>
<text x="178.7" y="29.1" transform="rotate(-90 178.7 29.1)">H2</text>
<text x="180.6" y="29.1" transform="rotate(-90 180.6 29.1)">H9</text>
<text x="184.4" y="29.1" transform="rotate(-90 184.4 29.1)">B2</text>
<text x="186.3" y="29.1" transform="rotate(-90 186.3 29.1)">D9</text>
<text x="188.2" y="29.1" transform="rotate(-90 188.2 29.1)">G7</text>
<text x="190.1" y="29.1" transform="rotate(-90 190.1 29.1)">K2</text>
<text x="192" y="29.1" transform="rotate(-90 192 29.1)">K8</text>
<text x="193.9" y="29.1" transform="rotate(-90 193.9 29.1)">N1</text>
<text x="195.9" y="29.1" transform="rotate(-90 195.9 29.1)">N9</text>
<text x="197.8" y="29.1" transform="rotate(-90 197.8 29.1)">R1</text>
<text x="199.7" y="29.1" transform="rotate(-90 199.7 29.1)">R9</text>
<text x="150.8" y="35.8">N3</text>
<text x="207.1" y="35.8">E3</text>
<text x="150.8" y="41.5">N2</text>
<text x="150.9" y="37.7">P7</text>
<text x="150.9" y="39.6">P3</text>
<text x="207.1" y="37.7">F7</text>
<text x="207.1" y="39.6">F2</text>
<text x="207.1" y="41.5">F8</text>
<text x="150.8" y="47.2">R8</text>
<text x="150.9" y="43.4">P8</text>
<text x="150.9" y="45.3">P2</text>
<text x="207.1" y="43.4">H3</text>
<text x="207.1" y="45.3">H8</text>
<text x="207.1" y="47.2">G2</text>
<text x="150.8" y="49.1">R2</text>
<text x="150.8" y="52.9">R3</text>
<text x="151" y="51">T8</text>
<text x="207.1" y="49.1">H7</text>
<text x="207.1" y="51">D7</text>
<text x="207.1" y="52.9">C3</text>
<text x="150.8" y="56.7">R7</text>
<text x="150.8" y="58.7">N7</text>
<text x="151.1" y="54.8">L7</text>
<text x="207.1" y="54.8">C8</text>
<text x="207.1" y="56.7">C2</text>
<text x="207.1" y="58.7">A7</text>
<text x="151" y="62.5">T7</text>
<text x="151" y="60.6">T3</text>
<text x="207.1" y="60.6">A2</text>
<text x="207.1" y="62.5">B8</text>
<text x="207.1" y="64.4">A3</text>
<text x="150.6" y="66.3">M2</text>
<text x="150.6" y="70.1">M3</text>
<text x="150.8" y="68.2">N8</text>
<text x="207.1" y="68.2">F3</text>
<text x="207.1" y="70.1">G3</text>
<text x="150.9" y="77.7">K7</text>
<text x="151.2" y="75.8">J7</text>
<text x="207.1" y="73.9">C7</text>
<text x="207.1" y="75.8">B7</text>
<text x="150.9" y="79.6">K9</text>
<text x="151.1" y="83.4">L2</text>
<text x="207.1" y="79.6">E7</text>
<text x="207.1" y="81.5">D3</text>
<text x="21" y="89.2">DDR3_VTT</text>
<text x="150.9" y="87.2">K3</text>
<text x="151.1" y="89.1">L3</text>
<text x="151.2" y="85.3">J3</text>
<text x="207.1" y="89.1">J1</text>
<text x="207.1" y="85.3">L8</text>
<text x="150.9" y="92.9">K1</text>
<text x="207.1" y="91">J9</text>
<text x="207.1" y="92.9">L1</text>
<text x="207.1" y="94.8">L9</text>
<text x="151" y="96.8">T2</text>
<text x="207.1" y="96.8">M7</text>
<text x="188.2" y="107.9" transform="rotate(-90 188.2 107.9)">J2</text>
<text x="190.1" y="107.9" transform="rotate(-90 190.1 107.9)">J8</text>
<text x="161.6" y="108.2" transform="rotate(-90 161.6 108.2)">B1</text>
<text x="163.5" y="108.2" transform="rotate(-90 163.5 108.2)">B9</text>
<text x="165.4" y="108.3" transform="rotate(-90 165.4 108.3)">D1</text>
<text x="167.3" y="108.3" transform="rotate(-90 167.3 108.3)">D8</text>
<text x="169.2" y="108.2" transform="rotate(-90 169.2 108.2)">E2</text>
<text x="171.1" y="108.2" transform="rotate(-90 171.1 108.2)">E8</text>
<text x="173" y="108.1" transform="rotate(-90 173 108.1)">F9</text>
<text x="174.9" y="108.4" transform="rotate(-90 174.9 108.4)">G1</text>
<text x="176.8" y="108.4" transform="rotate(-90 176.8 108.4)">G9</text>
<text x="180.6" y="108.2" transform="rotate(-90 180.6 108.2)">A9</text>
<text x="182.5" y="108.2" transform="rotate(-90 182.5 108.2)">B3</text>
<text x="184.4" y="108.2" transform="rotate(-90 184.4 108.2)">E1</text>
<text x="186.3" y="108.4" transform="rotate(-90 186.3 108.4)">G8</text>
<text x="192" y="108.5" transform="rotate(-90 192 108.5)">M1</text>
<text x="193.9" y="108.5" transform="rotate(-90 193.9 108.5)">M9</text>
<text x="195.9" y="108.2" transform="rotate(-90 195.9 108.2)">P1</text>
<text x="197.8" y="108.2" transform="rotate(-90 197.8 108.2)">P9</text>
<text x="199.7" y="108.1" transform="rotate(-90 199.7 108.1)">T1</text>
<text x="201.6" y="108.1" transform="rotate(-90 201.6 108.1)">T9</text>
<text x="177.2" y="136.8">VCC1V5</text>
<text x="135.7" y="142.1">VCC3V3</text>
<text x="145.2" y="142.1">DDR3_VREF</text>
<text x="28.2" y="149" transform="rotate(-90 28.2 149)">1</text>
<text x="36.6" y="144">DDR3_VTT</text>
<text x="47.7" y="144.4">VCC1V5</text>
<text x="159.7" y="149" transform="rotate(-90 159.7 149)">1</text>
<text x="85.4" y="153.9">1</text>
<text x="85.4" y="155.8">2</text>
<text x="113.8" y="155.8">9</text>
<text x="113.8" y="153.9">10</text>
<text x="85.4" y="157.7">3</text>
<text x="85.4" y="159.6">4</text>
<text x="85.4" y="161.5">5</text>
<text x="113.8" y="161.5">6</text>
<text x="113.8" y="157.7">8</text>
<text x="113.8" y="159.6">7</text>
<text x="98.7" y="170.9" transform="rotate(-90 98.7 170.9)">11</text>
<text x="219.1" y="195.9">Title</text>
<text x="219.1" y="201.6">Size</text>
<text x="226.7" y="201.6">Document Number</text>
<text x="282" y="201.6">Rev</text>
<text x="219.1" y="207.3">Date:</text>
<text x="229" y="207.3">Wednesday, January 18, 2017</text>
<text x="257.2" y="207.3">Sheet</text>
<text x="266.7" y="207.3">5</text>
<text x="272.5" y="207.3">of</text>
<text x="278.2" y="207.3">10</text>
</g>
<g font-size="1.7" fill="#000080">
<text x="146.7" y="24.4">C126</text>
<text x="146.7" y="28.2">0.1uF</text>
<text x="40" y="35.8">R11</text>
<text x="47.7" y="35.8">49R9</text>
<text x="154.3" y="30.1">U10</text>
<text x="40" y="41.6">R12</text>
<text x="40" y="39.6">R17</text>
<text x="40" y="37.7">R16</text>
<text x="47.7" y="41.6">49R9</text>
<text x="47.7" y="39.6">49R9</text>
<text x="47.7" y="37.7">49R9</text>
<text x="40" y="43.5">R13</text>
<text x="40" y="45.4">R18</text>
<text x="40" y="47.3">R14</text>
<text x="47.7" y="43.5">49R9</text>
<text x="47.7" y="45.4">49R9</text>
<text x="47.7" y="47.3">49R9</text>
<text x="40" y="51.1">R20</text>
<text x="40" y="53">R15</text>
<text x="40" y="49.2">R19</text>
<text x="47.7" y="51.1">49R9</text>
<text x="47.7" y="53">49R9</text>
<text x="47.7" y="49.2">49R9</text>
<text x="40" y="58.7">R23</text>
<text x="40" y="54.9">R21</text>
<text x="40" y="56.8">R22</text>
<text x="47.7" y="58.7">49R9</text>
<text x="47.7" y="54.9">49R9</text>
<text x="47.7" y="56.8">49R9</text>
<text x="40" y="60.6">R60</text>
<text x="40" y="62.5">R72</text>
<text x="47.7" y="60.6">49R9</text>
<text x="47.7" y="62.5">49R9</text>
<text x="40" y="68.2">R24</text>
<text x="40" y="70.1">R25</text>
<text x="47.7" y="68.2">49R9</text>
<text x="47.7" y="70.1">49R9</text>
<text x="40" y="77.7">R28</text>
<text x="40" y="72">R26</text>
<text x="47.7" y="77.7">49R9</text>
<text x="47.7" y="72">49R9</text>
<text x="129.6" y="73.9">R27</text>
<text x="137.2" y="73.9">100R</text>
<text x="40" y="79.7">R29</text>
<text x="40" y="81.6">R30</text>
<text x="47.7" y="79.7">49R9</text>
<text x="47.7" y="81.6">49R9</text>
<text x="224.8" y="94.9">R76</text>
<text x="24.8" y="98.7">C128</text>
<text x="32.4" y="98.7">C127</text>
<text x="38.1" y="98.7">C162</text>
<text x="43.9" y="98.7">C163</text>
<text x="49.6" y="98.7">C164</text>
<text x="55.3" y="98.7">C165</text>
<text x="61" y="98.7">C166</text>
<text x="66.7" y="98.7">C167</text>
<text x="72.4" y="98.7">C168</text>
<text x="78.1" y="98.7">C169</text>
<text x="83.9" y="98.7">C170</text>
<text x="224.8" y="96.8">240 1%</text>
<text x="24.8" y="102.5">10uF</text>
<text x="32.4" y="102.5">0.1uF</text>
<text x="38.1" y="102.5">0.1uF</text>
<text x="43.9" y="102.5">0.1uF</text>
<text x="49.6" y="102.5">0.1uF</text>
<text x="55.3" y="102.5">0.1uF</text>
<text x="61" y="102.5">0.1uF</text>
<text x="66.7" y="102.5">0.1uF</text>
<text x="72.4" y="102.5">0.1uF</text>
<text x="78.1" y="102.5">0.1uF</text>
<text x="83.9" y="102.5">0.1uF</text>
<text x="125.8" y="102.5">R31</text>
<text x="125.8" y="104.4">4.7k</text>
<text x="133.4" y="102.5">R32</text>
<text x="133.4" y="104.4">4.7k</text>
<text x="141" y="102.5">R33</text>
<text x="141" y="104.4">4.7k</text>
<text x="148.6" y="102.5">R74</text>
<text x="148.6" y="104.4">100R</text>
<text x="203.9" y="108.2">MT41J64M16LA-187E</text>
<text x="24.8" y="142.5">TP5</text>
<text x="158.2" y="141.8">TP6</text>
<text x="22.9" y="144.4">TEST POINT</text>
<text x="51.5" y="148.2">R213</text>
<text x="57.2" y="148.2">10k/1%</text>
<text x="89" y="149.4">U32</text>
<text x="144.8" y="148.2">C227</text>
<text x="158.2" y="144">TEST POINT</text>
<text x="182.9" y="146.3">C119</text>
<text x="192.4" y="146.3">C118</text>
<text x="200.1" y="146.3">C117</text>
<text x="207.7" y="146.3">C115</text>
<text x="215.3" y="146.3">C114</text>
<text x="222.9" y="146.3">C122</text>
<text x="230.5" y="146.3">C121</text>
<text x="238.2" y="146.3">C120</text>
<text x="245.8" y="146.3">C125</text>
<text x="253.4" y="146.3">C124</text>
<text x="261" y="146.3">C123</text>
<text x="268.6" y="146.3">C142</text>
<text x="276.3" y="146.3">C143</text>
<text x="55.3" y="153.9">R214</text>
<text x="61" y="153.9">10k/1%</text>
<text x="76.2" y="150.1">C263</text>
<text x="76.2" y="152">0.01uF</text>
<text x="122" y="155.9">R216</text>
<text x="127.7" y="155.9">100k</text>
<text x="144.8" y="150.1">4.7uF</text>
<text x="182.9" y="150.1">10uF</text>
<text x="192.4" y="150.1">0.1uF</text>
<text x="200.1" y="150.1">0.1uF</text>
<text x="207.7" y="150.1">0.1uF</text>
<text x="215.3" y="150.1">0.1uF</text>
<text x="222.9" y="150.1">0.1uF</text>
<text x="230.5" y="150.1">0.1uF</text>
<text x="238.2" y="150.1">0.1uF</text>
<text x="245.8" y="150.1">0.1uF</text>
<text x="253.4" y="150.1">0.1uF</text>
<text x="261" y="150.1">0.1uF</text>
<text x="268.6" y="150.1">0.1uF</text>
<text x="276.3" y="150.1">0.1uF</text>
<text x="125.8" y="159.7">R217</text>
<text x="131.5" y="159.7">0R</text>
<text x="41.9" y="163.5">C264</text>
<text x="41.9" y="165.4">10uF</text>
<text x="51.5" y="163.5">C265</text>
<text x="51.5" y="165.4">10uF</text>
<text x="60.6" y="163.5">C267</text>
<text x="60.8" y="165.4">10uF</text>
<text x="68.2" y="163.5">C269</text>
<text x="68.4" y="165.4">10uF</text>
<text x="125.8" y="165.4">C229</text>
<text x="125.8" y="167.3">4.7uF</text>
<text x="137.2" y="163.5">C262</text>
<text x="137.2" y="165.4">0.1uF</text>
<text x="150.5" y="163.5">C200</text>
<text x="150.5" y="165.4">4.7uF</text>
<text x="102.9" y="171.1">TPS51200DRCR</text>
</g>
<g font-size="1.7" fill="#f00">
<text x="69" y="35.8">DDR3_A0</text>
<text x="69" y="37.7">DDR3_A1</text>
<text x="69" y="39.6">DDR3_A2</text>
<text x="69" y="41.5">DDR3_A3</text>
<text x="99.1" y="36.6">3</text>
<text x="99.1" y="38.5">3</text>
<text x="99.1" y="40.4">3</text>
<text x="103.5" y="37">DDR3_A0</text>
<text x="103.5" y="38.9">DDR3_A1</text>
<text x="103.5" y="40.8">DDR3_A2</text>
<text x="236.6" y="40.6">DDR3_DQ2</text>
<text x="236.6" y="36.8">DDR3_DQ0</text>
<text x="236.6" y="38.7">DDR3_DQ3</text>
<text x="251.5" y="40.4">3</text>
<text x="251.5" y="36.6">3</text>
<text x="251.5" y="38.5">3</text>
<text x="69" y="45.3">DDR3_A5</text>
<text x="69" y="47.2">DDR3_A6</text>
<text x="69" y="43.4">DDR3_A4</text>
<text x="99.1" y="42.3">3</text>
<text x="99.1" y="44.2">3</text>
<text x="99.1" y="46.1">3</text>
<text x="103.5" y="42.7">DDR3_A3</text>
<text x="103.5" y="44.6">DDR3_A4</text>
<text x="103.5" y="46.5">DDR3_A5</text>
<text x="236.6" y="46.3">DDR3_DQ4</text>
<text x="236.6" y="44.4">DDR3_DQ7</text>
<text x="236.6" y="42.5">DDR3_DQ1</text>
<text x="251.5" y="46.1">3</text>
<text x="251.5" y="44.2">3</text>
<text x="251.5" y="42.3">3</text>
<text x="69" y="49.1">DDR3_A7</text>
<text x="69" y="53">DDR3_A9</text>
<text x="69" y="51.1">DDR3_A8</text>
<text x="99.1" y="48">3</text>
<text x="99.1" y="49.9">3</text>
<text x="99.1" y="51.8">3</text>
<text x="99.1" y="53.7">3</text>
<text x="103.5" y="48.4">DDR3_A6</text>
<text x="103.5" y="50.3">DDR3_A7</text>
<text x="103.5" y="52.2">DDR3_A8</text>
<text x="236.6" y="48.2">DDR3_DQ6</text>
<text x="236.6" y="50.1">DDR3_DQ5</text>
<text x="236.6" y="53.9">DDR3_DQ8</text>
<text x="236.6" y="52">DDR3_DQ13</text>
<text x="251.5" y="48">3</text>
<text x="251.5" y="49.9">3</text>
<text x="251.5" y="53.7">3</text>
<text x="251.5" y="51.8">3</text>
<text x="69" y="54.9">DDR3_A10</text>
<text x="69" y="56.8">DDR3_A11</text>
<text x="69" y="58.7">DDR3_A12</text>
<text x="99.1" y="55.6">3</text>
<text x="99.1" y="57.6">3</text>
<text x="99.1" y="59.5">3</text>
<text x="103.5" y="54.1">DDR3_A9</text>
<text x="103.5" y="56">DDR3_A10</text>
<text x="103.5" y="57.9">DDR3_A11</text>
<text x="103.5" y="59.8">DDR3_A12</text>
<text x="236.6" y="57.7">DDR3_DQ9</text>
<text x="236.6" y="55.8">DDR3_DQ14</text>
<text x="236.6" y="59.6">DDR3_DQ12</text>
<text x="251.5" y="57.6">3</text>
<text x="251.5" y="55.6">3</text>
<text x="251.5" y="59.5">3</text>
<text x="69" y="60.6">DDR3_A13</text>
<text x="69" y="62.5">DDR3_A14</text>
<text x="99.1" y="61.4">3</text>
<text x="99.1" y="63.3">3</text>
<text x="103.5" y="61.7">DDR3_A13</text>
<text x="103.5" y="63.6">DDR3_A14</text>
<text x="236.6" y="61.6">DDR3_DQ10</text>
<text x="236.6" y="65.4">DDR3_DQ11</text>
<text x="236.6" y="63.5">DDR3_DQ15</text>
<text x="251.5" y="61.4">3</text>
<text x="251.5" y="65.2">3</text>
<text x="251.5" y="63.3">3</text>
<text x="69" y="68.2">DDR3_BA0</text>
<text x="69" y="70.1">DDR3_BA1</text>
<text x="99.1" y="67.1">3</text>
<text x="99.1" y="69">3</text>
<text x="99.1" y="70.9">3</text>
<text x="103.5" y="67.5">DDR3_BA0</text>
<text x="103.5" y="69.4">DDR3_BA1</text>
<text x="103.5" y="71.3">DDR3_BA2</text>
<text x="236.6" y="69.2">DDR3_LDQS_P</text>
<text x="236.6" y="71.1">DDR3_LDQS_N</text>
<text x="251.5" y="69">3</text>
<text x="251.5" y="70.9">3</text>
<text x="69" y="72">DDR3_BA2</text>
<text x="69" y="77.7">DDR3_WE_N</text>
<text x="99.1" y="76.6">3</text>
<text x="103.5" y="77">DDR3_CLK_P</text>
<text x="236.6" y="74.9">DDR3_UDQS_P</text>
<text x="236.6" y="76.8">DDR3_UDQS_N</text>
<text x="251.5" y="74.7">3</text>
<text x="251.5" y="76.6">3</text>
<text x="69" y="79.6">DDR3_RAS_N</text>
<text x="69" y="81.5">DDR3_CAS_N</text>
<text x="99.1" y="78.5">3</text>
<text x="99.1" y="80.4">3</text>
<text x="103.5" y="78.9">DDR3_CLK_N</text>
<text x="103.5" y="80.8">DDR3_CKE</text>
<text x="236.6" y="80.6">DDR3_LDM</text>
<text x="236.6" y="82.5">DDR3_UDM</text>
<text x="251.5" y="80.4">3</text>
<text x="251.5" y="82.3">3</text>
<text x="99.1" y="89.9">3</text>
<text x="99.1" y="86.1">3</text>
<text x="99.1" y="88">3</text>
<text x="103.5" y="86.5">DDR3_RAS_N</text>
<text x="103.5" y="88.4">DDR3_CAS_N</text>
<text x="99.1" y="93.7">3</text>
<text x="103.5" y="90.3">DDR3_WE_N</text>
<text x="103.5" y="94.1">DDR3_ODT</text>
<text x="99.1" y="97.6">3</text>
<text x="101.6" y="97.9">DDR3_RESET_N</text>
</g>
<g font-size="1.7" fill="#004080">
<text x="155.3" y="37">A0</text>
<text x="155.3" y="38.9">A1</text>
<text x="155.3" y="40.8">A2</text>
<text x="160.9" y="38.6" transform="rotate(-90 160.9 38.6)">VREFDQ</text>
<text x="162.8" y="38.4" transform="rotate(-90 162.8 38.4)">VREFCA</text>
<text x="166.6" y="37.4" transform="rotate(-90 166.6 37.4)">VDDQ1</text>
<text x="168.5" y="37.4" transform="rotate(-90 168.5 37.4)">VDDQ2</text>
<text x="170.4" y="37.4" transform="rotate(-90 170.4 37.4)">VDDQ3</text>
<text x="172.3" y="37.4" transform="rotate(-90 172.3 37.4)">VDDQ4</text>
<text x="174.2" y="37.4" transform="rotate(-90 174.2 37.4)">VDDQ5</text>
<text x="176.1" y="37.4" transform="rotate(-90 176.1 37.4)">VDDQ6</text>
<text x="178" y="37.4" transform="rotate(-90 178 37.4)">VDDQ7</text>
<text x="179.9" y="37.4" transform="rotate(-90 179.9 37.4)">VDDQ8</text>
<text x="181.8" y="37.4" transform="rotate(-90 181.8 37.4)">VDDQ9</text>
<text x="185.6" y="36" transform="rotate(-90 185.6 36)">VDD1</text>
<text x="187.5" y="36" transform="rotate(-90 187.5 36)">VDD2</text>
<text x="189.4" y="36" transform="rotate(-90 189.4 36)">VDD3</text>
<text x="191.3" y="36" transform="rotate(-90 191.3 36)">VDD4</text>
<text x="193.2" y="36" transform="rotate(-90 193.2 36)">VDD5</text>
<text x="195.2" y="36" transform="rotate(-90 195.2 36)">VDD6</text>
<text x="197.1" y="36" transform="rotate(-90 197.1 36)">VDD7</text>
<text x="199" y="36" transform="rotate(-90 199 36)">VDD8</text>
<text x="200.9" y="36" transform="rotate(-90 200.9 36)">VDD9</text>
<text x="201.3" y="37">DQ0</text>
<text x="201.3" y="38.9">DQ1</text>
<text x="201.3" y="40.8">DQ2</text>
<text x="155.3" y="42.7">A3</text>
<text x="155.3" y="44.6">A4</text>
<text x="155.3" y="46.5">A5</text>
<text x="201.3" y="42.7">DQ3</text>
<text x="201.3" y="44.6">DQ4</text>
<text x="201.3" y="46.5">DQ5</text>
<text x="155.3" y="48.4">A6</text>
<text x="155.3" y="50.3">A7</text>
<text x="155.3" y="52.2">A8</text>
<text x="201.3" y="48.4">DQ6</text>
<text x="201.3" y="50.3">DQ7</text>
<text x="201.3" y="52.2">DQ8</text>
<text x="155.3" y="54.1">A9</text>
<text x="155.3" y="56">A10/AP</text>
<text x="155.3" y="57.9">A11</text>
<text x="155.3" y="59.8">A12/BC#</text>
<text x="200.4" y="56">DQ10</text>
<text x="200.4" y="57.9">DQ11</text>
<text x="200.4" y="59.8">DQ12</text>
<text x="201.3" y="54.1">DQ9</text>
<text x="155.3" y="63.6">A14</text>
<text x="155.3" y="61.7">A13</text>
<text x="200.4" y="61.7">DQ13</text>
<text x="200.4" y="63.6">DQ14</text>
<text x="200.4" y="65.6">DQ15</text>
<text x="155.3" y="67.5">BA0</text>
<text x="155.3" y="69.4">BA1</text>
<text x="155.3" y="71.3">BA2</text>
<text x="200.2" y="69.4">LDQS</text>
<text x="200.2" y="71.3">LDQS</text>
<text x="155.3" y="77">CLK_P</text>
<text x="199.9" y="75.1">UDQS</text>
<text x="199.9" y="77">UDQS</text>
<text x="155.3" y="78.9">CLK_N</text>
<text x="155.3" y="80.8">CKE</text>
<text x="201" y="82.7">UDM</text>
<text x="201.2" y="80.8">LDM</text>
<text x="155.3" y="86.5">RAS</text>
<text x="155.3" y="88.4">CAS</text>
<text x="155.3" y="84.6">CS</text>
<text x="202.5" y="86.5">ZQ</text>
<text x="155.3" y="90.3">WE</text>
<text x="155.3" y="94.1">ODT</text>
<text x="201.4" y="92.2">NC2</text>
<text x="201.4" y="94.1">NC3</text>
<text x="201.4" y="90.3">NC1</text>
<text x="155.3" y="97.9">RESET#</text>
<text x="201.4" y="96">NC4</text>
<text x="201.4" y="97.9">NC5</text>
<text x="162.8" y="103.8" transform="rotate(-90 162.8 103.8)">VSSQ1</text>
<text x="164.7" y="103.8" transform="rotate(-90 164.7 103.8)">VSSQ2</text>
<text x="166.6" y="103.8" transform="rotate(-90 166.6 103.8)">VSSQ3</text>
<text x="168.5" y="103.8" transform="rotate(-90 168.5 103.8)">VSSQ4</text>
<text x="170.4" y="103.8" transform="rotate(-90 170.4 103.8)">VSSQ5</text>
<text x="172.3" y="103.8" transform="rotate(-90 172.3 103.8)">VSSQ6</text>
<text x="174.2" y="103.8" transform="rotate(-90 174.2 103.8)">VSSQ7</text>
<text x="176.1" y="103.8" transform="rotate(-90 176.1 103.8)">VSSQ8</text>
<text x="178" y="103.8" transform="rotate(-90 178 103.8)">VSSQ9</text>
<text x="181.8" y="103.8" transform="rotate(-90 181.8 103.8)">VSS1</text>
<text x="183.7" y="103.8" transform="rotate(-90 183.7 103.8)">VSS2</text>
<text x="185.6" y="103.8" transform="rotate(-90 185.6 103.8)">VSS3</text>
<text x="187.5" y="103.8" transform="rotate(-90 187.5 103.8)">VSS4</text>
<text x="189.4" y="103.8" transform="rotate(-90 189.4 103.8)">VSS5</text>
<text x="191.3" y="103.8" transform="rotate(-90 191.3 103.8)">VSS6</text>
<text x="193.2" y="103.8" transform="rotate(-90 193.2 103.8)">VSS7</text>
<text x="195.2" y="103.8" transform="rotate(-90 195.2 103.8)">VSS8</text>
<text x="197.1" y="103.8" transform="rotate(-90 197.1 103.8)">VSS9</text>
<text x="199" y="103.8" transform="rotate(-90 199 103.8)">VSS10</text>
<text x="200.9" y="103.8" transform="rotate(-90 200.9 103.8)">VSS11</text>
<text x="202.8" y="103.8" transform="rotate(-90 202.8 103.8)">VSS12</text>
<text x="88.6" y="155.1">REFIN</text>
<text x="108.6" y="155.1">VIN</text>
<text x="88.6" y="157">VLDOIN</text>
<text x="88.6" y="158.9">VO</text>
<text x="88.6" y="160.8">PGND</text>
<text x="105.1" y="157">PGOOD</text>
<text x="107.7" y="158.9">GND</text>
<text x="109.1" y="160.8">EN</text>
<text x="88.6" y="162.7">VOSNS</text>
<text x="99.9" y="166.7" transform="rotate(-90 99.9 166.7)">PWRGND</text>
<text x="104.5" y="162.7">REFOUT</text>
</g>
<g font-size="1.4">
<text x="30.5" y="1.4">5</text>
<text x="87.7" y="1.4">4</text>
<text x="144.8" y="1.4">3</text>
<text x="202" y="1.4">2</text>
<text x="259.1" y="1.4">1</text>
<text x=".5" y="28.9">D</text>
<text x="288.2" y="28.9">D</text>
<text x=".5" y="80.3">C</text>
<text x="288.2" y="80.3">C</text>
<text x=".5" y="131.7">B</text>
<text x="288.2" y="131.7">B</text>
<text x=".5" y="183.2">A</text>
<text x="288.2" y="183.2">A</text>
<text x="30.5" y="209.1">5</text>
<text x="87.7" y="209.1">4</text>
<text x="144.8" y="209.1">3</text>
<text x="202" y="209.1">2</text>
<text x="259.1" y="209.1">1</text>
</g>
</svg>
